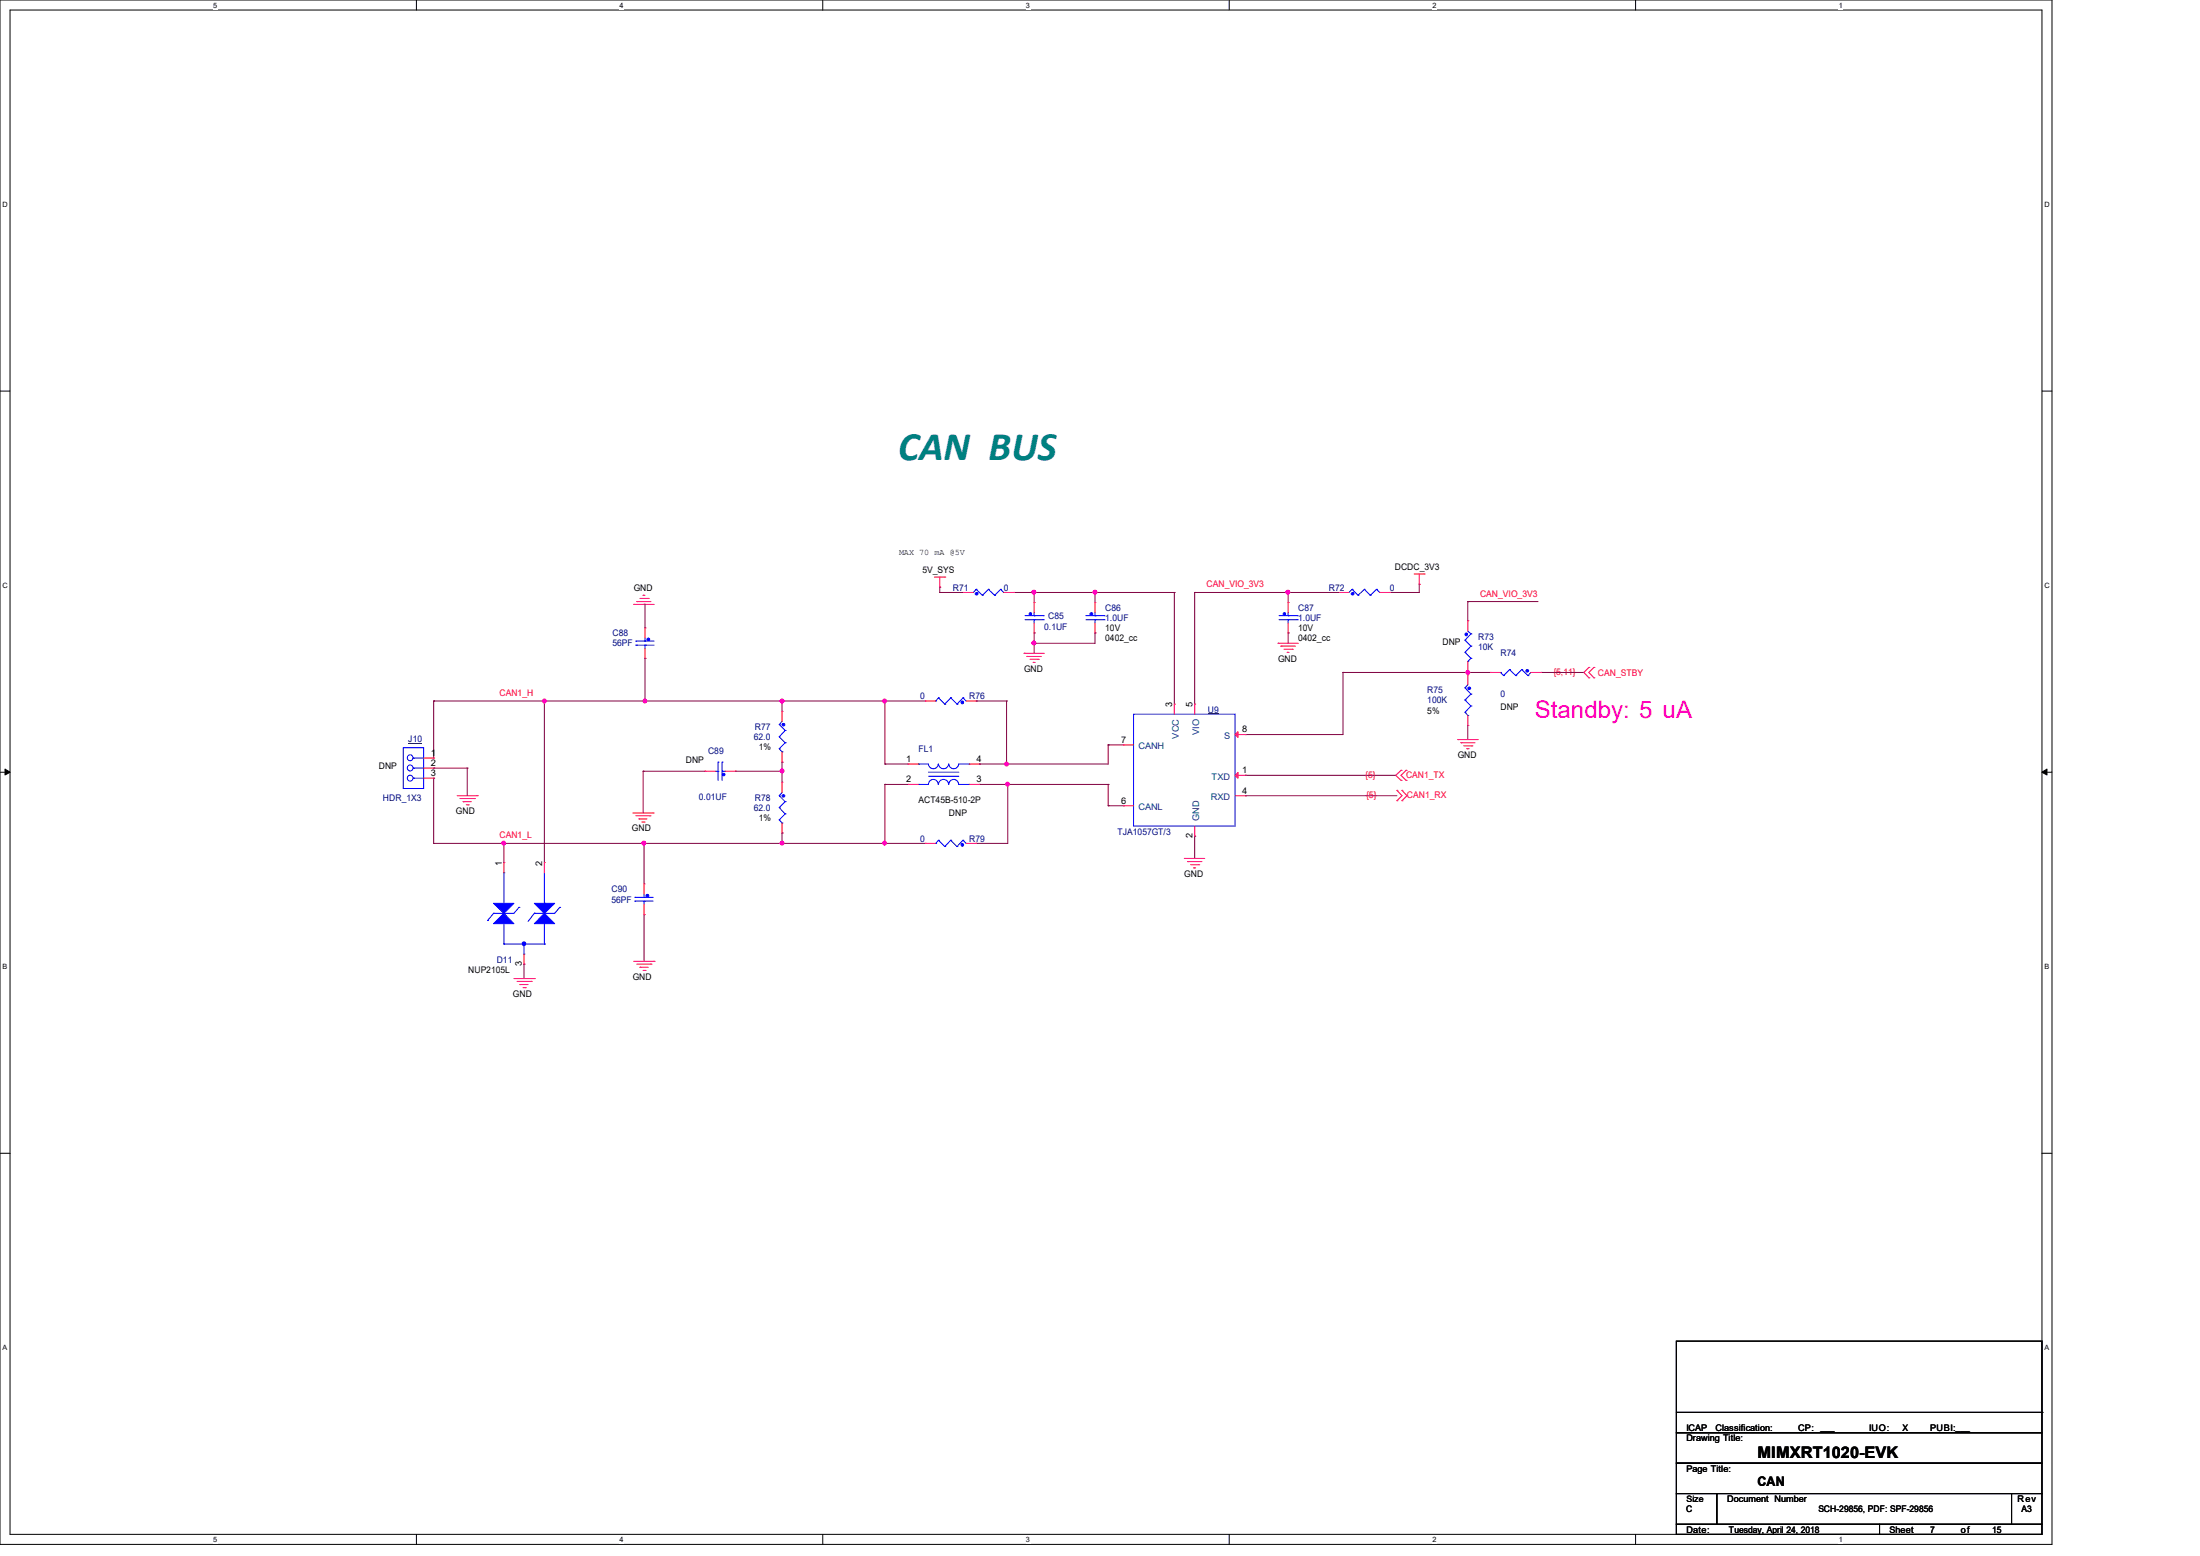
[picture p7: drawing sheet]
<svg xmlns="http://www.w3.org/2000/svg" width="297mm" height="210mm" viewBox="0 0 297 210" stroke-linecap="round" stroke-linejoin="round" font-family="sans-serif">
<path d="M0 0h277v208.4h-277zM1.4 1.4h274.3v205.7h-274.3z" fill="none" stroke="#000" stroke-width=".14"/>
<g fill="#fff">
<path d="M28.8 .1h.5v1.1h-.5z"/>
<path d="M28.8 207.2h.5v1.1h-.5z"/>
</g>
<path d="M56.2 0v1.4M56.2 207.1v1.3" fill="none" stroke="#000" stroke-width=".14"/>
<g fill="#fff">
<path d="M83.7 .1h.5v1.1h-.5z"/>
<path d="M83.7 207.2h.5v1.1h-.5z"/>
</g>
<path d="M111.1 0v1.4M111.1 207.1v1.3" fill="none" stroke="#000" stroke-width=".14"/>
<g fill="#fff">
<path d="M138.5 .1h.6v1.1h-.6z"/>
<path d="M138.5 207.2h.6v1.1h-.6z"/>
</g>
<path d="M165.9 0v1.4M165.9 207.1v1.3" fill="none" stroke="#000" stroke-width=".14"/>
<g fill="#fff">
<path d="M193.4 .1h.5v1.1h-.5z"/>
<path d="M193.4 207.2h.5v1.1h-.5z"/>
</g>
<path d="M220.8 0v1.4M220.8 207.1v1.3" fill="none" stroke="#000" stroke-width=".14"/>
<g fill="#fff">
<path d="M248.2 .1h.6v1.1h-.6z"/>
<path d="M248.2 207.2h.6v1.1h-.6z"/>
<path d="M.3 27.1h.8v1.1h-.8z"/>
<path d="M276 27.1h.7v1.1h-.7z"/>
<path d="M.3 78.5h.8v1.1h-.8z"/>
<path d="M276 78.5h.7v1.1h-.7z"/>
</g>
<path d="M0 52.8h1.4M275.7 52.8h1.3" fill="none" stroke="#000" stroke-width=".14"/>
<g fill="#fff">
<path d="M.3 129.9h.7v1.1h-.7z"/>
<path d="M276 129.9h.6v1.1h-.6z"/>
</g>
<path d="M0 104.2h1.4M275.7 104.2h1.3" fill="none" stroke="#000" stroke-width=".14"/>
<path d="M.7 103.8l.7 .4-.7 .4zM275.7 104.2l.7-.4v.8z" fill="#000" stroke="#000" stroke-width=".14"/>
<g fill="#fff">
<path d="M.3 181.4h.7v1.1h-.7z"/>
<path d="M276 181.4h.6v1.1h-.6z"/>
</g>
<path d="M0 155.7h1.4M275.7 155.7h1.3M226.3 193.4h49.4v4.1h-49.4zM226.3 197.5h49.4v4.1h-49.4zM226.3 181h49.4v12.4h-49.4zM226.3 190.6h49.4M275.7 190.6h.1M226.3 201.6h5.5v4.1h-5.5zM226.3 205.7h27.4v1.4h-27.4zM231.8 201.6h39.8v4.1h-39.8zM253.7 205.7h22v1.4h-22zM271.6 201.6h4.1v4.1h-4.1z" fill="none" stroke="#000" stroke-width=".14"/>
<g fill="none" stroke="#800040" stroke-width=".14">
<path d="M126.9 79.2h.1M126.9 80h.1M126.9 79.2v.8M126.9 80h3.1M136.9 80h.1M136.9 80h21.6M139.6 80h.1M139.6 80v1.3M147.8 80h.1M147.8 80v1.3M158.5 80h.1M158.5 80v15"/>
<path d="M161.3 80h.1M161.3 80h19.5M161.3 80v15M173.9 80h.1M173.9 80v1.3M187.6 80h.1M191.6 78.9h.1M191.6 78.9v1.1h-4M58.5 94.6h.1M58.5 94.6v7.7M58.5 94.6h66.4M73.5 94.6h.1"/>
<path d="M73.5 94.6v21.8M87 81.6h.1M87.1 94.6h.1M87.1 81.6h.1M87.1 88.9h.1M87.1 81.6v3.2M87.1 88.9v5.7M105.6 94.6h.1M105.6 94.6v1.4M119.5 94.6h.1M119.5 94.6v8.5M131.8 94.6h.1"/>
<path d="M131.8 94.6h4.1M135.9 94.6h.1M135.9 94.6v8.5M139.6 86.8h.1M139.6 85.4h.1M139.6 85.4v2.8M147.8 85.4h.1M147.8 85.4v1.4h-8.2M168.1 99.1h.1M173.9 85.4h.1M173.9 85.4v1.4M181.3 90.8h.1"/>
<path d="M181.3 90.8h19.9M181.3 90.8v8.3h-13.2M198.2 90.6h.1M198.2 97.9h.1M198.2 81.2h.1M198.2 90.8h.1M198.2 81.2v2.6M198.2 90.6v.5M198.2 97.9v1.9M198.2 81.2h9.4M208.1 90.8h.1M208.1 90.8h5.7"/>
<path d="M58.5 105h.1M58.5 103.7h.1M58.5 113.8h.1M58.5 105v8.8M58.5 103.7h4.6M58.5 113.8h66.4M63.1 103.7h.1M63.1 103.7v3.7M68 113.8h.1M68 113.8v2.6M86.8 104.1h.1M86.8 104.1h8.4"/>
<path d="M86.8 104.1v5.6M87 113.8h.1M87 113.8v5.5M99.3 104.1h.1M99.3 104.1h6.3M105.6 112.4h.1M105.6 102.9h.1M105.6 104.1h.1M105.6 113.8h.1M105.6 102.9v2.7M105.6 112.4v1.4M119.5 105.9h.1"/>
<path d="M119.5 113.8h.1M119.5 103.1h.1M119.5 105.9v7.9M119.5 103.1h3.1M119.5 105.9h3.1M131.8 113.8h.1M132.2 103.1h.1M132.2 105.9h.1M132.2 105.9h17.4M135.9 103.1h.1M136.1 105.9h.1M136.1 105.9v7.9h-4.3"/>
<path d="M149.6 100.5h.1M149.6 105.9h.1M149.6 108.8h.1M149.6 100.5v2.6h-17.4M149.6 105.9v2.9M149.6 100.5h2.1M149.6 108.8h2.1M161.3 112.9h.1M161.3 112.9v3M168.1 104.6h.1M168.1 107.4h.1M168.1 104.6h20.3"/>
<path d="M168.1 107.4h20.5M70.7 130.1h.1M70.7 130.1v2M87 123.4h.1M87 123.4v6.4"/>
</g>
<g fill="#f0f" stroke="#f0f" stroke-width=".14">
<circle cx="147.8" cy="79.9" r=".25"/>
<circle cx="139.6" cy="79.9" r=".25"/>
<circle cx="139.6" cy="86.8" r=".25"/>
<circle cx="173.9" cy="79.9" r=".25"/>
<circle cx="105.6" cy="113.8" r=".25"/>
<circle cx="105.6" cy="94.6" r=".25"/>
<circle cx="87" cy="94.6" r=".24"/>
<circle cx="105.6" cy="104.1" r=".25"/>
<circle cx="86.9" cy="113.8" r=".25"/>
<circle cx="68" cy="113.8" r=".25"/>
<circle cx="119.4" cy="94.6" r=".25"/>
<circle cx="119.4" cy="113.8" r=".25"/>
<circle cx="135.9" cy="103.1" r=".25"/>
<circle cx="136" cy="105.8" r=".25"/>
<circle cx="73.5" cy="94.6" r=".25"/>
<circle cx="198.2" cy="90.8" r=".25"/>
</g>
<g fill="none" stroke="#f00" stroke-width=".14">
<path d="M126.2 77.9h1.4M126.9 79.2h.1M126.9 77.9v1.3M127.6 77.9h.1M130 80h.1M130 80h1.4M135.5 80h1.4M136.9 80h.1M180.8 80h.1M180.8 80h1.3M186.3 80h1.3M187.6 80h.1"/>
<path d="M190.9 77.5h1.4M191.6 78.9h.1M191.6 77.5v1.4M192.3 77.5h.1M85.6 81.6h.1M85.6 81.6h2.7M86 81.2h.1M86 81.2h1.9M86.4 80.8h1.1M86.8 80.3h.1M86.8 80.3h.3M87.1 84.8h.1"/>
<path d="M87.1 88.9h.1M87.1 84.8v1.3M87.1 87.5v1.4M87.5 80.8h.1M105.6 96h.1M105.6 96v1.4M124.9 94.6h.1M124.9 94.6h1.4M130.4 94.6h1.4M131.8 94.6h.1M138.3 88.2h.1M138.3 88.2h2.7"/>
<path d="M138.6 88.6h.1M138.6 88.6h2M139.1 89h1.1M139.5 89.4h.1M139.5 89.4h.2M139.6 81.3h.1M139.6 85.4h.1M139.6 81.3v1.4M139.6 84.1v1.3M140.2 89h.1M147.8 81.3h.1M147.8 85.4h.1"/>
<path d="M147.8 81.3v1.4M147.8 84.1v1.3M172.6 86.8h.1M172.6 86.8h2.7M172.9 87.2h.1M172.9 87.2h2M173.4 87.6h1.1M173.8 88.1h.1M173.8 88.1h.2M173.9 81.3h.1M173.9 85.4h.1M173.9 81.3v1.4"/>
<path d="M173.9 84.1v1.3M174.5 87.6h.1M196.8 99.8h.1M196.8 99.8h2.8M214.5 91.5h.1M214.5 90.1h.1M214.5 90.1l-.7 .7 .7 .7M215.2 90.1h.1M215.2 91.5h.1M215.2 90.1l-.7 .7 .7 .7M61.7 107.4h2.7M62.1 107.8h2"/>
<path d="M62.5 108.2h.1M62.5 108.2h1.1M62.9 108.6h.3M63.2 108.6h.1M64.1 107.8h.1M64.4 107.4h.1M85.4 109.7h2.8M85.9 110.1h1.9M86.3 110.5h.1M86.3 110.5h1M86.7 111h.3M87 111h.1"/>
<path d="M87.8 110.1h.1M88.2 109.7h.1M95.2 104.1h.1M95.2 104.1h1.4M97.9 104.1h1.4M99.3 104.1h.1M105.6 105.6h.1M105.6 112.4h.1M105.6 102.9h.1M105.6 101.5v1.4M105.6 105.6v1.4M105.6 111.1v1.3"/>
<path d="M159.9 115.9h.1M159.9 115.9h2.7M160.3 116.3h.1M160.3 116.3h2M160.7 116.7h1.1M161.2 117.1h.1M161.2 117.1h.2M161.8 116.7h.1M188.6 106.7h.1M188.6 108.1h.1M188.6 106.7l.7 .7-.7 .7M189.1 104h.1"/>
<path d="M189.1 105.3h.1M189.1 104l-.7 .6 .7 .7M189.3 106.7h.1M189.3 108.1h.1M189.3 106.7l.6 .7-.6 .7M189.8 105.3h.1M189.8 104h.1M189.8 104l-.7 .6 .7 .7M197.2 100.2h.1M197.2 100.2h1.9M197.6 100.7h1.1M198 101h.1"/>
<path d="M198 101h.3M198.7 100.7h.1M69.4 132.1h2.7M69.8 132.5h1.9M70.2 132.9h.1M70.2 132.9h1.1M70.6 133.3h.3M70.9 133.3h.1M71.7 132.5h.1M72.1 132.1h.1M85.6 129.8h2.7M86 130.1h1.9"/>
<path d="M86.4 130.6h.1M86.4 130.6h1.1M86.8 131h.3M87.1 131h.1M87.9 130.1h.1M88.3 129.8h.1"/>
</g>
<g fill="none" stroke="#00f" stroke-width=".14">
<path d="M131.8 79.5h.1M131.8 79.5l-.4 .5M131.8 79.5l.8 .8M133.4 79.5h.1M133.4 79.5l-.8 .8M133.4 79.5l.9 .8M135.1 79.5h.1M135.1 79.5l-.8 .8M135.1 79.5l.4 .5M135.5 80h.1M182.5 79.5h.1M182.5 79.5l-.4 .5"/>
<path d="M182.5 79.5l.8 .8M184.2 79.5h.1M184.2 79.5l-.9 .8M184.2 79.5l.8 .8M185.8 79.5h.1M185.8 79.5l-.8 .8M185.8 79.5l.5 .5M186.3 80h.1M85.9 87.1h.1M85.9 86.5h.1M85.9 87.1h2.4M85.9 86.5h2.4"/>
<path d="M87.1 87.1h.1M87.1 86.5h.1M87.1 86.1v.4M87.1 87.1v.4M105.2 97.8h.1M105.2 99.4h.1M105.2 97.8l.8 .8M105.2 99.4l.8 .8M105.6 97.4l-.4 .4M106 98.6h.1M106 98.6l-.8 .8M126.3 94.6h.1"/>
<path d="M126.7 94.2h.1M126.7 94.2l.9 .8M126.7 94.2l-.4 .4M127.6 95h.1M128.4 94.2h.1M128.4 94.2l.8 .8M128.4 94.2l-.8 .8M129.2 95h.1M130 94.2h.1M130 94.2l.4 .4M130 94.2l-.8 .8M132.6 80.3h.1"/>
<path d="M134.3 80.3h.1M138.4 83.7h2.4M138.4 83.1h2.4M139.6 83.7h.1M139.6 83.1h.1M139.6 82.7v.4M139.6 83.7v.4M140.8 83.7h.1M140.8 83.1h.1M146.6 83.7h2.5M146.6 83.1h2.5M147.8 83.7h.1"/>
<path d="M147.8 83.1h.1M147.8 82.7v.4M147.8 83.7v.4M149.1 83.7h.1M149.1 83.1h.1M153 96.4h13.8v15.1h-13.8zM172.7 83.7h2.4M172.7 83.1h2.4M173.9 83.7h.1M173.9 83.1h.1M173.9 82.7v.4M173.9 83.7v.4"/>
<path d="M175.1 83.7h.1M175.1 83.1h.1M183.3 80.3h.1M185 80.3h.1M96.6 104.1h.3M96.9 102.9h.1M96.9 104.1h.1M96.9 102.9v2.4M97.5 102.9h.1M97.5 104.1h.1M97.5 102.9v2.4M97.5 104.1h.4"/>
<path d="M105.2 107.4h.1M105.2 109h.1M105.2 110.7h.1M105.2 101h.1M105.2 107.4l.8 .8M105.2 109l.8 .9M105.2 110.7l.4 .4M105.2 101l.4 .5M105.6 111.1h.1M105.6 101.5h.1M105.6 107l-.4 .4M106 108.2h.1"/>
<path d="M106 109.9h.1M106 100.2h.1M106 108.2l-.8 .8M106 109.9l-.8 .8M106 100.2l-.8 .8"/>
</g>
<g fill="#00f" stroke="#00f" stroke-width=".14">
<circle cx="131.9" cy="80.1" r=".18"/>
<circle cx="105.8" cy="107.4" r=".18"/>
<circle cx="173.4" cy="82.9" r=".18"/>
<circle cx="87.5" cy="86.3" r=".18"/>
<circle cx="147.4" cy="82.9" r=".18"/>
<circle cx="182.6" cy="80.1" r=".18"/>
<circle cx="105.8" cy="97.8" r=".18"/>
<circle cx="97.7" cy="104.6" r=".18"/>
<circle cx="129.9" cy="94.8" r=".18"/>
<circle cx="139.1" cy="82.9" r=".18"/>
</g>
<path d="M163.1 96.3h1.4v.1h-1.4z" fill="#000080"/>
<g fill="#f00" stroke="#f00" stroke-width=".14">
<path d="M166.8 104.6l.3-.3v.7z"/>
<path d="M166.8 99.1l.3-.3v.7z"/>
</g>
<g fill="none" stroke="#f00" stroke-width=".14">
<path d="M158.5 95h.1M158.5 95v1.4M161.3 95h.1M161.3 95v1.4M166.8 99.1h1.3M168.1 99.1h.1M198.2 91.1h.1M198.2 97.9h.1M198.2 91.1v1.3M198.2 96.6v1.3M201.2 90.8h.1M201.2 90.8h1.4"/>
<path d="M206.7 90.8h1.4M208.1 90.8h.1M87 119.3h.1M87 119.3v1.4M122.6 103.1h.1M122.6 105.9h.1M122.6 103.1h1.4M122.6 105.9h1.4M124.9 113.8h.1M124.9 113.8h1.4M130.4 113.8h1.4M130.9 103.1h1.3"/>
<path d="M130.9 105.9h1.3M131.8 113.8h.1M132.2 105.9h.1M132.2 103.1h.1M151.7 108.8h.1M151.7 100.5h.1M151.7 108.8h1.3M151.7 100.5h1.3M161.3 112.9h.1M161.3 111.5v1.4M166.8 104.6h1.3M166.8 107.4h1.3"/>
<path d="M168.1 104.6h.1M168.1 107.4h.1M87 123.4h.1M87 122v1.4"/>
</g>
<g fill="none" stroke="#00f" stroke-width=".14">
<path d="M197.8 92.8h.1M197.8 94.5h.1M197.8 96.1h.1M197.8 92.8l.8 .9M197.8 94.5l.8 .8M197.8 96.1l.4 .5M198.2 96.6h.1M198.2 92.4l-.4 .4M198.6 93.7h.1M198.6 95.3h.1M198.6 93.7l-.8 .8M198.6 95.3l-.8 .8"/>
<path d="M202.6 90.8h.1M202.6 90.8l.4 .4M203 91.2h.1M203.8 90.4h.1M203.8 90.4l.8 .8M203.8 90.4l-.8 .8M204.6 91.2h.1M205.4 90.4h.1M205.4 90.4l.9 .8M205.4 90.4l-.8 .8M206.3 91.2h.1M206.7 90.8l-.4 .4"/>
<path d="M54.4 100.9h2.8v5.5h-2.8zM55.8 102.3h.1M55.8 103.7h.1M55.8 105h.1M55.8 102.3h1.4M55.8 103.7h1.4M55.8 105h1.4M124 103.1h1.3a.66 .66 0 0 0 .7 .7 .66 .66 0 0 0 .7-.7M124 103.1h.1M124 105.9h.1M125.3 104.2h4.2M125.3 104.8h4.2"/>
<path d="M126.3 113.8h.1M126.7 105.9a.66 .66 0 0 0-.7-.7 .66 .66 0 0 0-.7 .7h-1.3M126.7 105.9a.68 .68 0 0 1 .7-.7 .68 .68 0 0 1 .7 .7M126.7 113.4h.1M126.7 103.1a.68 .68 0 0 0 .7 .7 .68 .68 0 0 0 .7-.7M126.7 113.4l.9 .9M126.7 113.4l-.4 .4M127.6 114.3h.1M128.1 105.9a.66 .66 0 0 1 .7-.7 .66 .66 0 0 1 .6 .7M128.1 103.1a.66 .66 0 0 0 .7 .7 .66 .66 0 0 0 .6-.7M128.4 113.4h.1M128.4 113.4l.8 .9"/>
<path d="M128.4 113.4l-.8 .9M129.2 114.3h.1M129.5 103.1h1.4M129.5 105.9h1.4M130 113.4h.1M130 113.4l.4 .4M130 113.4l-.8 .9M130.9 103.1h.1M130.9 105.9h.1M85.7 121.6h.1M85.7 121.1h.1M85.7 121.6h2.5"/>
<path d="M85.7 121.1h2.5M87 121.6h.1M87 121.1h.1M87 120.7v.4M87 121.6v.4"/>
<circle cx="55.4" cy="105" r=".39"/>
<circle cx="55.4" cy="103.7" r=".39"/>
<circle cx="55.4" cy="102.3" r=".39"/>
</g>
<g fill="#00f" stroke="#00f" stroke-width=".14">
<circle cx="87.4" cy="120.9" r=".18"/>
<circle cx="129.9" cy="114" r=".18"/>
<circle cx="198.4" cy="92.9" r=".18"/>
<circle cx="206.2" cy="90.6" r=".18"/>
</g>
<path d="M55.1 100.3h1.9v.1h-1.9z" fill="#000080"/>
<g fill="none" stroke="#f00" stroke-width=".14">
<path d="M198.2 83.8h.1M198.2 90.6h.1M198.2 83.8v1.4M198.2 89.3v1.3M57.2 102.3h1.3M57.2 103.7h1.3M57.2 105h1.3M58.5 102.3h.1M58.5 103.7h.1M58.5 105h.1M68 116.4h.1M68 116.4v1.4"/>
<path d="M73.5 116.4h.1M73.5 116.4v1.4M70.7 130.1h.1M70.7 128.8v1.3"/>
</g>
<g fill="none" stroke="#00f" stroke-width=".14">
<path d="M197.8 86.4h.1M197.8 88.1h.1M197.8 86.4l.8 .8M197.8 88.1l.8 .8M198.2 89.3h.1M198.2 85.2l.4 .4M198.6 85.6h.1M198.6 87.2h.1M198.6 88.9h.1M198.6 85.6l-.8 .8M198.6 87.2l-.8 .9M198.6 88.9l-.4 .4"/>
<path d="M68 117.8h.1M68 117.8v4.1M73.5 117.8v4.1M65.8 124.2h.1M66.6 123.3h.1M66.6 123.3l-.8 .9M68 127.4h.1M68 124.7v2.7M68 127.4h5.5M70.1 122.5h.1M70.1 122.5l-.7 .8h-2.8M70.7 128.8h.1"/>
<path d="M70.7 127.4v1.4M72.1 123.3h.1M72.1 123.3l-.8 1.1M73.5 121.9h.1M73.5 127.4h.1M73.5 124.7v2.7M75.6 122.5h.1M75.6 122.5l-.7 .8h-2.8"/>
</g>
<g fill="#00f" stroke="#00f" stroke-width=".14">
<path d="M66.6 124.7l1.4-1.4 1.4 1.4z"/>
<path d="M66.6 121.9h2.8l-1.4 1.4z"/>
<path d="M72.1 121.9h2.8l-1.4 1.4z"/>
<path d="M73.5 123.3l1.4 1.4h-2.8z" fill-rule="evenodd"/>
<circle cx="197.9" cy="85.6" r=".18"/>
<circle cx="70.7" cy="127.4" r=".25"/>
</g>
<g fill="#f0f" stroke="#f0f" stroke-width=".14">
<circle cx="147.8" cy="79.9" r=".25"/>
<circle cx="139.6" cy="79.9" r=".25"/>
<circle cx="139.6" cy="86.8" r=".25"/>
<circle cx="173.9" cy="79.9" r=".25"/>
<circle cx="105.6" cy="113.8" r=".25"/>
<circle cx="105.6" cy="94.6" r=".25"/>
<circle cx="87" cy="94.6" r=".24"/>
<circle cx="105.6" cy="104.1" r=".25"/>
<circle cx="86.9" cy="113.8" r=".25"/>
<circle cx="68" cy="113.8" r=".25"/>
<circle cx="119.4" cy="94.6" r=".25"/>
<circle cx="119.4" cy="113.8" r=".25"/>
<circle cx="135.9" cy="103.1" r=".25"/>
<circle cx="136" cy="105.8" r=".25"/>
<circle cx="73.5" cy="94.6" r=".25"/>
<circle cx="198.2" cy="90.8" r=".25"/>
</g>
<text font-size="5.5" fill="#008080" x="121.2" y="62.1">CAN BUS</text>
<text font-size="3.3" fill="#f0f" x="207.2" y="96.9">Standby: 5 uA</text>
<text font-size="2.2" x="237.3" y="196.8">MIMXRT1020-EVK</text>
<text font-size="1.8" x="237.3" y="200.5">CAN</text>
<g font-size="1.2">
<text x="124.5" y="77.4">5V_SYS</text>
<text x="188.3" y="77">DCDC_3V3</text>
<text x="85.6" y="79.7">GND</text>
<text x="149.2" y="85.2">10V</text>
<text x="149.2" y="86.6">0402_cc</text>
<text x="172.5" y="89.3">GND</text>
<text x="175.3" y="85.2">10V</text>
<text x="175.3" y="86.6">0402_cc</text>
<text x="194.7" y="87">DNP</text>
<text x="138.3" y="90.7">GND</text>
<text x="158.2" y="95.4" transform="rotate(-90 158.2 95.4)">3</text>
<text x="161" y="95.4" transform="rotate(-90 161 95.4)">5</text>
<text x="202.6" y="95.9">DNP</text>
<text x="102.4" y="101.3">1%</text>
<text x="151.4" y="100.2">7</text>
<text x="167.7" y="98.8">8</text>
<text x="192.7" y="96.3">5%</text>
<text x="51.1" y="103.8">DNP</text>
<text x="58.2" y="102">1</text>
<text x="58.2" y="103.4">2</text>
<text x="58.2" y="104.7">3</text>
<text x="92.6" y="103">DNP</text>
<text x="122.3" y="102.8">1</text>
<text x="122.3" y="105.6">2</text>
<text x="131.8" y="105.6">3</text>
<text x="131.8" y="102.8">4</text>
<text x="167.7" y="104.4">1</text>
<text x="167.7" y="107.1">4</text>
<text x="196.8" y="102.4">GND</text>
<text x="61.6" y="109.9">GND</text>
<text x="85.3" y="112.2">GND</text>
<text x="102.4" y="110.9">1%</text>
<text x="124" y="108.4">ACT45B-510-2P</text>
<text x="128.1" y="110.2">DNP</text>
<text x="151.4" y="108.5">6</text>
<text x="161" y="113.2" transform="rotate(-90 161 113.2)">2</text>
<text x="67.7" y="116.8" transform="rotate(-90 67.7 116.8)">1</text>
<text x="73.2" y="116.8" transform="rotate(-90 73.2 116.8)">2</text>
<text x="159.9" y="118.4">GND</text>
<text x="63.2" y="131.3">NUP2105L</text>
<text x="70.4" y="130.4" transform="rotate(-90 70.4 130.4)">3</text>
<text x="69.3" y="134.6">GND</text>
<text x="85.4" y="132.2">GND</text>
<text x="227.7" y="194.5">Drawing Title:</text>
<text x="227.7" y="193.2">ICAP</text>
<text x="231.6" y="193.2">Classification:</text>
<text x="242.7" y="193.2">CP:</text>
<text x="245.8" y="193">___</text>
<text x="252.4" y="193.2">IUO:</text>
<text x="256.2" y="193.2">_X_</text>
<text x="260.6" y="193.2">PUBI:___</text>
<text x="227.7" y="202.7">Size</text>
<text x="227.7" y="198.6">Page Title:</text>
<text x="233.2" y="202.7">Document Number</text>
<text x="272.4" y="202.7">Rev</text>
<text x="227.7" y="204.1">C</text>
<text x="227.7" y="206.9">Date:</text>
<text x="233.4" y="206.9">Tuesday, April 24, 2018</text>
<text x="245.5" y="204.1">SCH-29856, PDF: SPF-29856</text>
<text x="255.1" y="206.9">Sheet</text>
<text x="260.6" y="206.9">7</text>
<text x="264.7" y="206.9">of</text>
<text x="268.9" y="206.9">15</text>
<text x="272.9" y="204.1">A3</text>
</g>
<g font-size="1.2" fill="#000080">
<text x="128.6" y="79.7">R71</text>
<text x="135.5" y="79.7">0</text>
<text x="141.5" y="83.6">C85</text>
<text x="149.2" y="82.5">C86</text>
<text x="149.2" y="83.8">1.0UF</text>
<text x="175.3" y="82.5">C87</text>
<text x="175.3" y="83.8">1.0UF</text>
<text x="179.4" y="79.7">R72</text>
<text x="187.6" y="79.7">0</text>
<text x="82.7" y="85.9">C88</text>
<text x="82.7" y="87.2">56PF</text>
<text x="141" y="85">0.1UF</text>
<text x="199.6" y="86.3">R73</text>
<text x="199.6" y="87.7">10K</text>
<text x="202.6" y="88.5">R74</text>
<text x="124.2" y="94.4">0</text>
<text x="130.8" y="94.4">R76</text>
<text x="192.7" y="93.6">R75</text>
<text x="192.7" y="95">100K</text>
<text x="202.6" y="94.1">0</text>
<text x="55.1" y="100.2">J10</text>
<text x="95.6" y="101.8">C89</text>
<text x="101.8" y="99.9">62.0</text>
<text x="101.9" y="98.5">R77</text>
<text x="124" y="101.5">FL1</text>
<text x="163.1" y="96.2">U9</text>
<text x="94.4" y="108">0.01UF</text>
<text x="51.7" y="108.1">HDR_1X3</text>
<text x="101.8" y="109.5">62.0</text>
<text x="101.9" y="108.1">R78</text>
<text x="124.2" y="113.6">0</text>
<text x="130.8" y="113.6">R79</text>
<text x="150.9" y="112.6">TJA1057GT/3</text>
<text x="82.5" y="120.4">C90</text>
<text x="82.5" y="121.8">56PF</text>
<text x="67.1" y="129.9">D11</text>
</g>
<g font-size="1.2" fill="#f00">
<text x="162.9" y="79.3">CAN_VIO_3V3</text>
<text x="199.8" y="80.5">CAN_VIO_3V3</text>
<text x="67.4" y="93.9">CAN1_H</text>
<text x="209.7" y="91.1">{5,11}</text>
<text x="215.7" y="91.2">CAN_STBY</text>
<text x="184.3" y="104.9">{5}</text>
<text x="184.4" y="107.7">{5}</text>
<text x="189.8" y="104.9">CAN1_TX</text>
<text x="189.9" y="107.7">CAN1_RX</text>
<text x="67.4" y="113.2">CAN1_L</text>
</g>
<g font-size="1.2" fill="#004080">
<text x="153.7" y="101.1">CANH</text>
<text x="159.1" y="99.7" transform="rotate(-90 159.1 99.7)">VCC</text>
<text x="161.9" y="99.2" transform="rotate(-90 161.9 99.2)">VIO</text>
<text x="165.3" y="99.7">S</text>
<text x="163.5" y="108">RXD</text>
<text x="163.6" y="105.2">TXD</text>
<text x="153.7" y="109.3">CANL</text>
<text x="161.9" y="110.8" transform="rotate(-90 161.9 110.8)">GND</text>
</g>
<text font-size="1.1" x="121.4" y="74.9">MAX 70 mA @5V</text>
<g font-size="1">
<text x="28.8" y="1">5</text>
<text x="83.7" y="1">4</text>
<text x="138.5" y="1">3</text>
<text x="193.4" y="1">2</text>
<text x="248.2" y="1">1</text>
<text x=".3" y="27.9">D</text>
<text x="276" y="27.9">D</text>
<text x=".3" y="79.4">C</text>
<text x="276" y="79.4">C</text>
<text x=".3" y="130.8">B</text>
<text x="276" y="130.8">B</text>
<text x=".3" y="182.2">A</text>
<text x="276" y="182.2">A</text>
<text x="28.8" y="208.1">5</text>
<text x="83.7" y="208.1">4</text>
<text x="138.5" y="208.1">3</text>
<text x="193.4" y="208.1">2</text>
<text x="248.2" y="208.1">1</text>
</g>
</svg>
